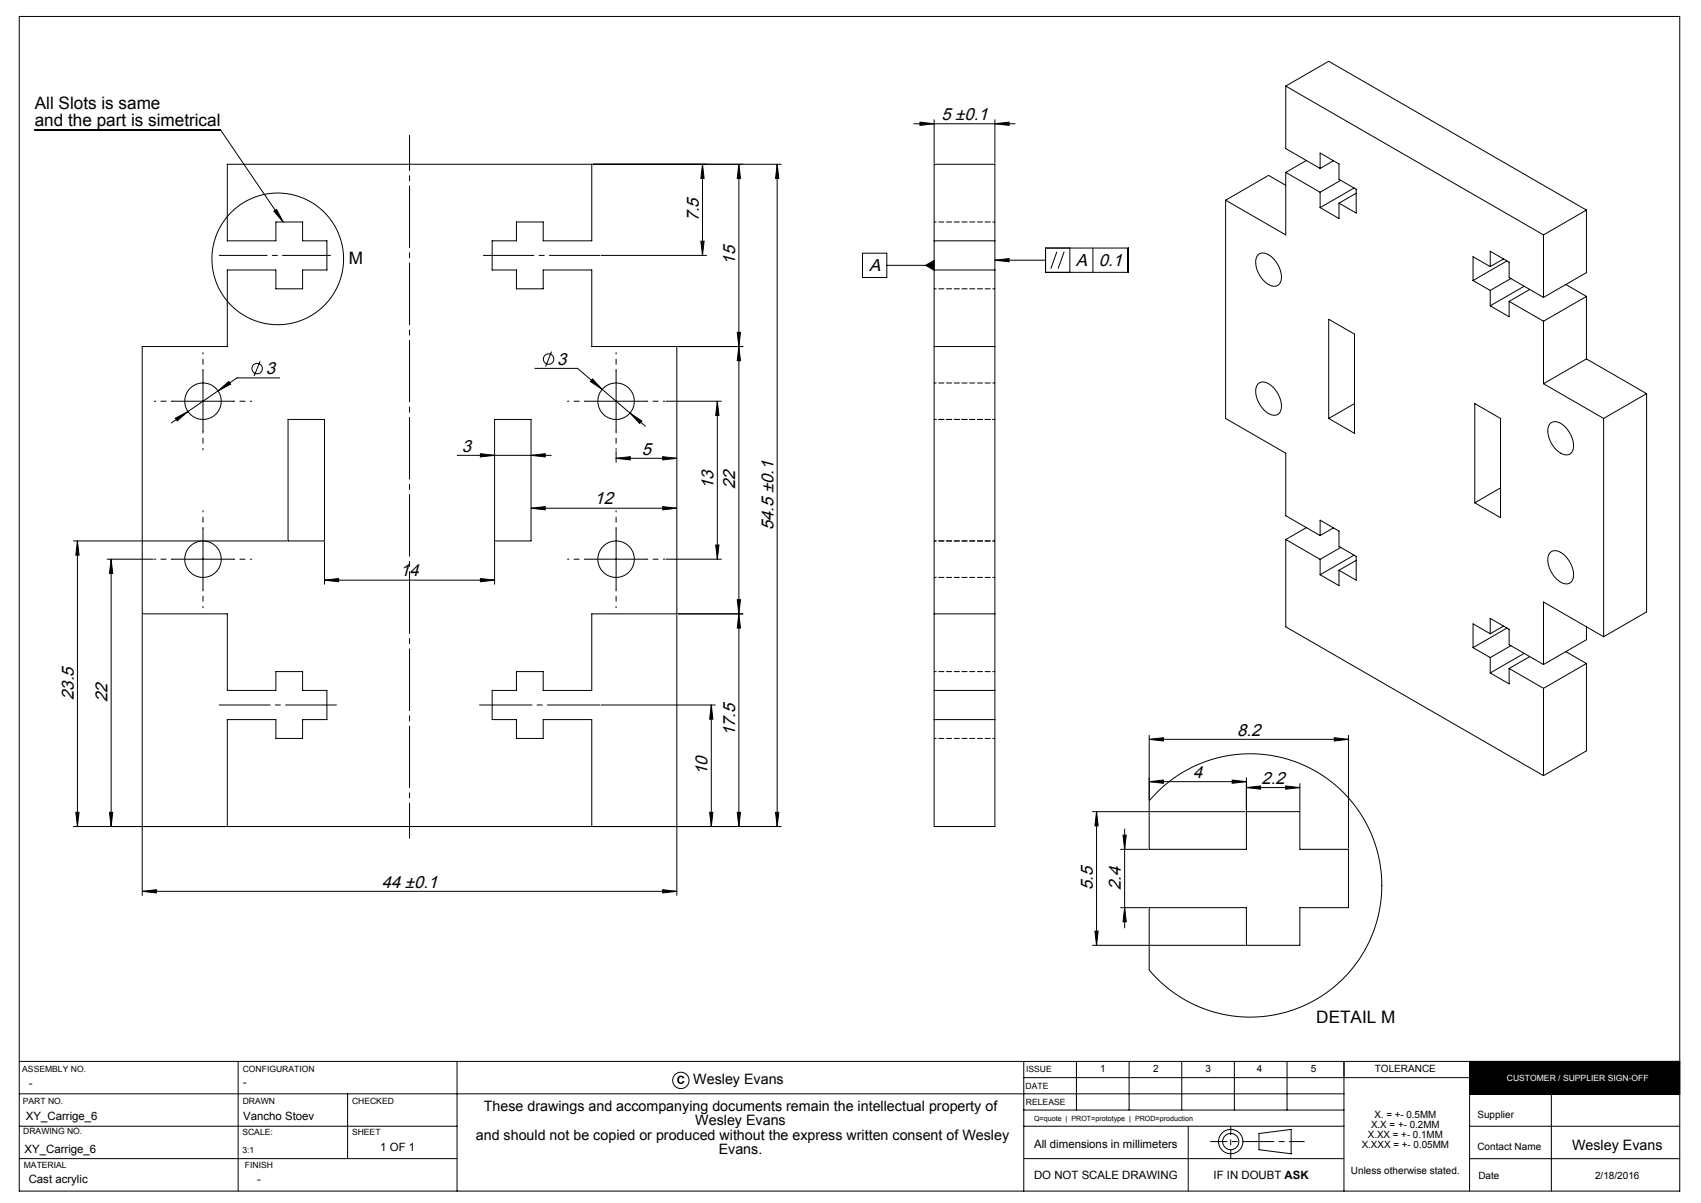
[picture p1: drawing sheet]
<svg xmlns="http://www.w3.org/2000/svg" width="420mm" height="297mm" viewBox="0 0 420 297" stroke-linecap="round" stroke-linejoin="round" font-family="sans-serif">
<g fill="none" stroke="#000" stroke-width=".25">
<path d="M4.8 4.1h410v290h-410zM8.6 32h45.8l15.5 22.8M225.6 30.6h25M227.1 30.2l3.6 .4-3.6 .4zM230.7 29.6v10.7M245.6 30.6l3.5-.4v.8zM245.6 29.6v10.7M317.5 21.3v15.4l8.5 4.9M317.5 21.3l63.6 36.7M317.5 21.3l10.6-6.2 63.6 36.8M322.6 39.6l-5.1 3M329.2 39.7l-3.2 1.9"/>
<path d="M56.1 40.6h90v18.9h-12v-4.7h-6.6v4.7h-6v7.2h6v4.6h6.6v-4.6h12v18.9h21v66h-21v18.9h-12v-4.7h-6.6v4.7h-6v7.2h6v4.6h6.6v-4.6h12v26.4h-90v-26.4h12v4.6h6.6v-4.6h6v-7.2h-6v-4.7h-6.6v4.7h-12v-18.9h-21v-66h21v-18.9h12v4.6h6.6v-4.6h6v-7.2h-6v-4.7h-6.6v4.7h-12zM67.6 52.1l.7-.4 1.6 3.1zM173.1 59.6h.8l-.4 3.5zM173.5 40.6l.4 3.5h-.8zM173.5 40.6v22.5M182.4 40.6l.4 3.5h-.8zM182.4 40.6v163.5M191.9 40.6v163.5M191.9 40.6l.4 3.5h-.8zM192.9 40.6h-46.5M230.7 40.6h15v163.5h-15zM230.7 59.5h15"/>
<path d="M302.6 49.4v53.9l14.9 8.6v15.4l8.5 4.9M317.5 42.6v15.4l-14.9-8.6M317.5 42.6l8.5 4.9M317.5 45.8l-4.3-2.5-10.6 6.1M326 41.6v-3.8l4.6 2.7v3.8l4.3 2.4v5.9l-4.3-2.4M326 47.5v3.8M330.6 50.2v3.8l-4.6-2.7M331 44.5l-5 3M334.3 46.4l-8.3 4.9M334.9 47.7l-4.3 2.5M381.1 58v15.4M391.7 51.9l-10.6 6.1"/>
<path d="M391.7 51.9v15.4l-10.6 6.1M148.4 63.1h26.1M213 62.5h6v6h-6zM219 65.5h11.7M228.6 65.5l2-1.2v2.4zM230.7 66.7h15M245.7 64.2l3.4-.4v.8zM245.7 64.2h12.5M258.2 61.2h20.4v6h-20.4zM261 62.2l-1.5 4.1M262.8 62.2l-1.5 4.1M264.2 61.2v6"/>
<path d="M269.9 61.2v6M310.6 62.9a2.58 2.58 0 0 1 3.7 .8l.8 .9a5 5 0 0 1 .7 5.6 2.5 2.5 0 0 1-3.5-.7l-.8-.9a5.1 5.1 0 0 1-.9-5.6zM328.1 78.8l6.3 3.7v24.5l-6.3-3.7zM363.7 69.3l4.3 2.4M368 65.8l-4.3-2.4v5.9M368 65.8v-3.8l4.6 2.7v3.8l8.5 4.9M368 71.7v3.8M371.2 63.9l-3.2 1.9M372.1 64.4l-8.4 4.9M372.6 74.4v3.8l-4.6-2.7M372.6 74.4l8.5 4.9M373 68.8l-5 2.9"/>
<path d="M376.3 70.7l-8.3 4.8M377.7 71.5l-5.1 2.9M381.1 79.3v15.4M386.6 70.2l5.1 3M391.7 73.2v15.4M391.7 73.2l-10.6 6.1M42.6 99.1h15M50.1 91.6v15M53.8 96.5l2.7-2.3 .4 .7zM64.2 89.2l-1.4 3.6M69.1 93.3h-10.6l-16.2 11.1M132.1 90.9h10.5l16.8 14.3"/>
<path d="M136.2 86.8l-1.5 3.7M144.6 99.1h15M146.3 93.6l2.4 2.5-2.9-1.9zM152.1 91.6v15M164.4 99.1h13.7M167.4 85.6h16M177.1 99.1l.4 3.5h-.8zM177.1 99.1v39M182 82.1h.8l-.4 3.5zM182.4 85.6l.4 3.5h-.8zM230.7 85.6h15M310.7 94.7a2.79 2.79 0 0 1 3.8 1.1l.5 .6a5.1 5.1 0 0 1 .9 5.6 2.43 2.43 0 0 1-3.6-.6l-.9-1a5 5 0 0 1-.8-5.6z"/>
<path d="M334.4 99.6l-6.3 3.7M364.1 99.6l6.4 3.7v24.5l-6.4-3.7zM381.1 94.7l14.9 8.6M391.7 88.6l-10.6 6.1M391.7 88.6l14.9 8.6M406.6 97.2l-10.6 6.1M406.6 97.2v53.9l-10.6 6.1M43.3 103.3l3.1-1.7-2.7 2.3zM71.1 103.6h9v30h-9zM112.9 112.4h23.2M118.6 112l3.5 .4-3.5 .4zM122.1 103.6h9v30h-9z"/>
<path d="M131.1 112.4l3.5-.4v.8zM152.1 113.1l3.5-.4v.8zM152.1 111.4v2.7M152.1 113.1h15M155.5 102l3 1.9-.5 .6zM163.6 112.7l3.5 .4-3.5 .4zM382.8 104.5a2.67 2.67 0 0 1 3.7 .9l.6 .8a4.9 4.9 0 0 1 .8 5.6 2.59 2.59 0 0 1-3.6-.7l-.8-.9a5 5 0 0 1-.8-5.6zM396 103.3v53.9M18.1 133.6h52.7M19.1 133.6l.4 3.5h-.8zM19.1 133.6v70.5M26.4 138.1h11.4"/>
<path d="M27.4 138.1l.4 3.5h-.8zM27.4 138.1v66M42.6 138.1h15M50.1 130.6v15M80.1 133.9v10.3M122.1 133.9v10.3M131.1 125.5h36M131.1 125.5l3.5-.4v.8zM144.6 138.1h15M152.1 130.6v15M163.6 125.1l3.5 .4-3.5 .4zM164.4 138.1h13.7"/>
<path d="M176.7 134.6h.8l-.4 3.5zM317.5 133.2v21.6l63.6 36.7M317.5 133.2l8.5 4.9M322.6 130.3l-5.1 2.9M326 132.2v-3.8l4.6 2.7v3.8l4.3 2.5v5.8l-4.3-2.4M326 138.1v3.8M329.2 130.3l-3.2 1.9M331 135.2l-5 2.9M334.3 137.1l-8.3 4.8M334.9 138.3l-4.3 2.5M370.5 120.5l-6.4 3.6M382.8 136.4a2.59 2.59 0 0 1 3.6 .8l.8 .9a5 5 0 0 1 .8 5.5 2.5 2.5 0 0 1-3.6-.6l-.8-.9a5.1 5.1 0 0 1-.9-5.6z"/>
<path d="M35.1 151.9v69.2M80.1 143.2l3.5-.4v.8zM80.1 143.2h42M118.6 142.8l3.5 .4-3.5 .4zM167.1 151.9v69.2M167.4 151.6h16M182 148.1h.8l-.4 3.5zM182.4 151.6l.4 3.5h-.8zM230.7 151.6h15M330.6 140.8v3.8l-4.6-2.7M363.7 159.9l4.3 2.4M368 156.5v-3.8l4.6 2.7v3.8l8.5 4.9"/>
<path d="M368 156.5l-4.3-2.5v5.9M371.2 154.6l-3.2 1.9M372.1 155.1l-8.4 4.8M373 159.4l-5 2.9M391.7 154.7v3.2l-10.6 6.2M396 157.2l-14.9-8.6v15.5M148.4 174.1h28.2M175.6 174.1l.4 3.5h-.8zM175.6 174.1v30M230.7 170.5h15M230.7 177.7h15M368 162.3v3.8"/>
<path d="M372.6 165v3.8l-4.6-2.7M372.6 165l8.5 4.9M376.3 161.3l-8.3 4.8M377.7 162.1l-5.1 2.9M381.1 169.9v21.6M386.6 160.9l5.1 2.9M391.7 163.8v21.6l-10.6 6.1M391.7 163.8l-10.6 6.1M283.8 182.5l3.5-.4v.8zM283.8 181.5v15.9M283.8 182.5h49.2M283.8 193l3.5-.4v.8z"/>
<path d="M283.8 193h24M285.7 195.6l2.5-2.3 2.5-1.8 2.9-1.7 2.8-1.3 2.9-1 3.2-.8 3.1-.5 3.3-.1 3.1 .2 3.3 .5 3 .7 2.8 1.1 2.8 1.3 2.9 1.7 2.7 2 2.2 2.1 2.1 2.3 2 2.7 1.6 2.6 1.3 2.8 1.1 3.1 .7 3 .5 3.1 .2 3.3-.2 3.2-.4 3-.8 3-1.1 3.2-1.3 2.8-1.7 2.8-2 2.7-2.1 2.3-2.2 2.1-2.7 2-2.9 1.7-2.8 1.3-2.9 1-3.2 .8-3.3 .5-3.1 .1-3.1-.2-3-.4-3.3-.8-2.9-1.1-2.7-1.3-2.9-1.7-2.5-1.8-2.5-2.3-1.8-2v-15.4h24v9.3h13.2v-9.3h12v-14.4h-12v-9.3h-13.2v9.3h-24v-12zM304.3 192.6l3.5 .4-3.5 .4zM307.8 192v8.1M307.8 194.4l3.5-.4v.8zM307.8 194.4h13.2M317.5 194l3.5 .4-3.5 .4zM321 193.4v6.7M329.5 182.1l3.5 .4-3.5 .4zM333 181.5v27.9M18.1 204.1h37.7M18.7 200.6h.8l-.4 3.5z"/>
<path d="M27 200.6h.8l-.4 3.5zM146.4 204.1h46.5M163.6 219.7l3.5 .4-3.5 .4zM175.2 200.6h.8l-.4 3.5zM182 200.6h.8l-.4 3.5zM191.5 200.6h.8l-.4 3.5zM269.8 200.4h37.7M270.8 200.4v33M270.8 200.4l.4 3.5h-.8zM276.7 209.7h6.8M277.3 206.2h.8l-.4 3.5zM277.7 204.7v24.4"/>
<path d="M35.1 220.1h132M35.1 220.1l3.5-.4v.8zM269.8 233.4h37.7M270.4 229.9h.8l-.4 3.5zM276.7 224.1h6.8M277.7 224.1l.4 3.5h-.8zM4.8 270h327M4.8 278h108.1M4.8 262h410M58.8 262v32.1M85.8 270v16M112.9 262v32.1"/>
<path d="M252.8 278h79M252.8 262v32.1M252.8 274h79M252.8 266h110.1M265.8 262v12M278.8 262v12M291.8 262v12M293.4 278v16.1M304.8 262v12M310.9 279.8l7.9-1v6.1l-7.9-1.1zM317.8 262v12M331.8 262v32.1"/>
<path d="M362.9 270.1h51.9M362.9 278.1h51.9M362.9 262v32.1M383.1 270.1v24M4.8 286h108.1M252.8 286h79M362.9 286.1h51.9"/>
<circle cx="68.6" cy="63.9" r="16.3"/>
<circle cx="50.1" cy="99.1" r="4.5"/>
<circle cx="63.5" cy="91" r="1.29"/>
<circle cx="135.5" cy="88.6" r="1.29"/>
<circle cx="152.1" cy="99.1" r="4.5"/>
<circle cx="50.1" cy="138.1" r="4.5"/>
<circle cx="152.1" cy="138.1" r="4.5"/>
<circle cx="168.1" cy="266.7" r="2.02"/>
<circle cx="303.9" cy="281.8" r="3"/>
<circle cx="303.9" cy="281.8" r="2"/>
</g>
<path d="M310.9 281.8h-12" fill="none" stroke="#000" stroke-width=".25" stroke-dasharray="15.2 1.3 1.3 1.3" stroke-dashoffset="11.2"/>
<path d="M310.9 281.8h11.1" fill="none" stroke="#000" stroke-width=".25" stroke-dasharray="15.2 1.3 1.3 1.3" stroke-dashoffset="11.6"/>
<path d="M303.9 278v8" fill="none" stroke="#000" stroke-width=".25" stroke-dasharray="15.2 1.3 1.3 1.3" stroke-dashoffset="13.1"/>
<path d="M362.9 262h51.9v8.4h-51.9z" fill-rule="evenodd" fill="#000"/>
<g fill="none" stroke="#000" stroke-width=".25" stroke-dasharray="15.2 1.3 1.3 1.3" stroke-dashoffset="14.9">
<path d="M42.6 99.1h-4.5M50.1 91.6v-4.5M57.6 99.1h4.5M144.6 99.1h-4.5M152.1 91.6v-4.5M159.6 99.1h4.5M50.1 106.6v4.5M152.1 106.6v4.5M42.6 138.1h-4.5M50.1 130.6v-4.5M57.6 138.1h4.5M144.6 138.1h-4.5"/>
<path d="M152.1 130.6v-4.5M159.6 138.1h4.5M50.1 145.6v4.5M152.1 145.6v4.5"/>
</g>
<path d="M101.1 207v-173.6" fill="none" stroke="#000" stroke-width=".25" stroke-dasharray="15.2 1.3 1.3 1.3" stroke-dashoffset="6.6"/>
<path d="M119.4 63.1h28.7" fill="none" stroke="#000" stroke-width=".25" stroke-dasharray="15.2 1.3 1.3 1.3" stroke-dashoffset="2.8"/>
<path d="M54.1 63.1h27.5" fill="none" stroke="#000" stroke-width=".25" stroke-dasharray="15.2 1.3 1.3 1.3" stroke-dashoffset="3.4"/>
<path d="M54.1 174.1h29" fill="none" stroke="#000" stroke-width=".25" stroke-dasharray="15.2 1.3 1.3 1.3" stroke-dashoffset="2.7"/>
<path d="M118.4 174.1h29.7" fill="none" stroke="#000" stroke-width=".25" stroke-dasharray="15.2 1.3 1.3 1.3" stroke-dashoffset="2.3"/>
<g fill="#000">
<path d="M67.6 52.1l.7-.4 1.6 3.1z"/>
<path d="M191.9 40.6l.4 3.5h-.8zM191.5 200.6h.8l-.4 3.5zM175.6 174.1l.4 3.5h-.8zM175.2 200.6h.8l-.4 3.5zM182.4 151.6l.4 3.5h-.8zM182 200.6h.8l-.4 3.5zM19.1 133.6l.4 3.5h-.8zM18.7 200.6h.8l-.4 3.5zM27.4 138.1l.4 3.5h-.8zM27 200.6h.8l-.4 3.5z"/>
<path d="M245.7 64.2l3.4-.4v.8zM228.6 65.5l2 1.2v-2.4z"/>
<path d="M182 82.1h.8l-.4 3.5zM182.4 40.6l.4 3.5h-.8zM173.1 59.6h.8l-.4 3.5zM173.5 40.6l.4 3.5h-.8z"/>
<path d="M155.5 102l2.5 2.5 .5-.6zM146.3 93.6l-.5 .6 2.9 1.9zM43.3 103.3l.4 .6 2.7-2.3zM53.8 96.5l3.1-1.6-.4-.7zM118.6 112l3.5 .4-3.5 .4zM131.1 112.4l3.5-.4v.8zM227.1 30.2l3.6 .4-3.6 .4zM245.6 30.6l3.5-.4v.8z"/>
<path d="M163.6 112.7l3.5 .4-3.5 .4zM152.1 113.1l3.5-.4v.8zM163.6 219.7l3.5 .4-3.5 .4zM35.1 220.1l3.5-.4v.8zM163.6 125.1l3.5 .4-3.5 .4zM131.1 125.5l3.5-.4v.8zM118.6 142.8l3.5 .4-3.5 .4zM80.1 143.2l3.5-.4v.8z"/>
<path d="M182 148.1h.8l-.4 3.5zM182.4 85.6l.4 3.5h-.8zM176.7 134.6h.8l-.4 3.5zM177.1 99.1l.4 3.5h-.8z"/>
<path d="M283.8 193l3.5-.4v.8zM304.3 192.6l3.5 .4-3.5 .4z"/>
<path d="M317.5 194l3.5 .4-3.5 .4zM307.8 194.4l3.5-.4v.8z"/>
<path d="M329.5 182.1l3.5 .4-3.5 .4zM283.8 182.5l3.5-.4v.8z"/>
<path d="M277.3 206.2h.8l-.4 3.5zM277.7 224.1l.4 3.5h-.8zM270.8 200.4l.4 3.5h-.8zM270.4 229.9h.8l-.4 3.5z"/>
</g>
<path d="M245.7 54.8h-15.1M245.7 71.3h-15.1M245.7 94.6h-15.1M230.7 103.6h15M230.7 133.6h15M245.7 133.6h-15.1M230.7 142.6h15M245.7 165.8h-15.1M245.7 182.3h-15.1" fill="none" stroke="#000" stroke-width=".25" stroke-dasharray="1.3 .6" stroke-dashoffset=".8"/>
<g font-size="4.3">
<text x="232.4" y="29.6">5 ±0.1</text>
<text x="172.5" y="54.7" transform="rotate(-90 172.5 54.7)">7.5</text>
<text x="181.5" y="65.3" transform="rotate(-90 181.5 65.3)">15</text>
<text x="265.6" y="65.6">A</text>
<text x="271.4" y="65.6">0.1</text>
<text x="214.6" y="66.9">A</text>
<text x="65.6" y="92.3">3</text>
<text x="137.6" y="90">3</text>
<text x="114" y="111.5">3</text>
<text x="158.5" y="112.2">5</text>
<text x="146.8" y="124.5">12</text>
<text x="176.2" y="120.8" transform="rotate(-90 176.2 120.8)">13</text>
<text x="181.5" y="120.8" transform="rotate(-90 181.5 120.8)">22</text>
<text x="191" y="130.9" transform="rotate(-90 191 130.9)">54.5 ±0.1</text>
<text x="98.8" y="142.3">14</text>
<text x="18.2" y="172.8" transform="rotate(-90 18.2 172.8)">23.5</text>
<text x="26.5" y="173.3" transform="rotate(-90 26.5 173.3)">22</text>
<text x="181.5" y="181.8" transform="rotate(-90 181.5 181.8)">17.5</text>
<text x="305.5" y="181.6">8.2</text>
<text x="174.7" y="191.3" transform="rotate(-90 174.7 191.3)">10</text>
<text x="294.6" y="192.1">4</text>
<text x="311.5" y="193.5">2.2</text>
<text x="94.3" y="219.1">44 ±0.1</text>
<text x="269.8" y="219.7" transform="rotate(-90 269.8 219.7)">5.5</text>
<text x="276.8" y="219.7" transform="rotate(-90 276.8 219.7)">2.4</text>
</g>
<g font-size="4.2">
<text x="8.6" y="26.9">All Slots is same</text>
<text x="8.6" y="31.1">and the part is simetrical</text>
<text x="86.1" y="65.1">M</text>
<text x="325" y="252.6">DETAIL M</text>
</g>
<g font-size="3.5">
<text x="171.2" y="267.7">Wesley Evans</text>
<text x="119.4" y="274.3">These drawings and accompanying documents remain the intellectual property of</text>
<text x="117.5" y="281.4">and should not be copied or produced without the express written consent of Wesley</text>
<text x="171.7" y="277.9">Wesley Evans</text>
<text x="177.5" y="284.9">Evans.</text>
<text x="388.2" y="283.9">Wesley Evans</text>
</g>
<g font-size="2.8">
<text x="7.1" y="268.3">-</text>
<text x="60" y="268.1">-</text>
<text x="167.1" y="267.6">C</text>
<text x="6.4" y="276.5">XY_Carrige_6</text>
<text x="60" y="276.5">Vancho Stoev</text>
<text x="6.1" y="284.5">XY_Carrige_6</text>
<text x="93.9" y="284.1">1 OF 1</text>
<text x="255.3" y="283.4">All dimensions in millimeters</text>
<text x="7.1" y="292.2">Cast acrylic</text>
<text x="63.5" y="292.2">-</text>
<text x="255.3" y="291.1">DO NOT SCALE DRAWING</text>
<text x="299.6" y="291.1">IF IN DOUBT ASK</text>
</g>
<g font-size="2.5">
<text x="271.6" y="264.8">1</text>
<text x="284.7" y="264.8">2</text>
<text x="297.6" y="264.8">3</text>
<text x="310.3" y="264.8">4</text>
<text x="323.7" y="264.8">5</text>
<text x="339.5" y="264.8">TOLERANCE</text>
<text x="339.4" y="276">X. = +- 0.5MM</text>
<text x="364.8" y="276">Supplier</text>
<text x="337.7" y="280.9">X.XX = +- 0.1MM</text>
<text x="338.5" y="278.4">X.X = +- 0.2MM</text>
<text x="336.2" y="283.4">X.XXX = +- 0.05MM</text>
<text x="364.8" y="283.9">Contact Name</text>
<text x="333.6" y="290">Unless otherwise stated.</text>
<text x="365" y="291.1">Date</text>
<text x="393.8" y="291.1">2/18/2016</text>
</g>
<g font-size="2.1">
<text x="5.5" y="264.6">ASSEMBLY NO.</text>
<text x="59.9" y="264.6">CONFIGURATION</text>
<text x="253.3" y="268.8">DATE</text>
<text x="253.4" y="264.8">ISSUE</text>
<text x="5.6" y="272.5">PART NO.</text>
<text x="59.9" y="272.6">DRAWN</text>
<text x="86.9" y="272.6">CHECKED</text>
<text x="253.3" y="272.8">RELEASE</text>
<text x="5.7" y="280.1">DRAWING NO.</text>
<text x="59.9" y="280.3">SCALE:</text>
<text x="86.9" y="280.3">SHEET</text>
<text x="59.9" y="284.5">3:1</text>
<text x="5.9" y="288.5">MATERIAL</text>
<text x="60.5" y="288.5">FINISH</text>
</g>
<text font-size="2.1" fill="#fff" x="372.1" y="266.9">CUSTOMER / SUPPLIER SIGN-OFF</text>
<text font-size="1.8" x="255.3" y="276.6">Q=quote | PROT=prototype | PROD=production</text>
</svg>
